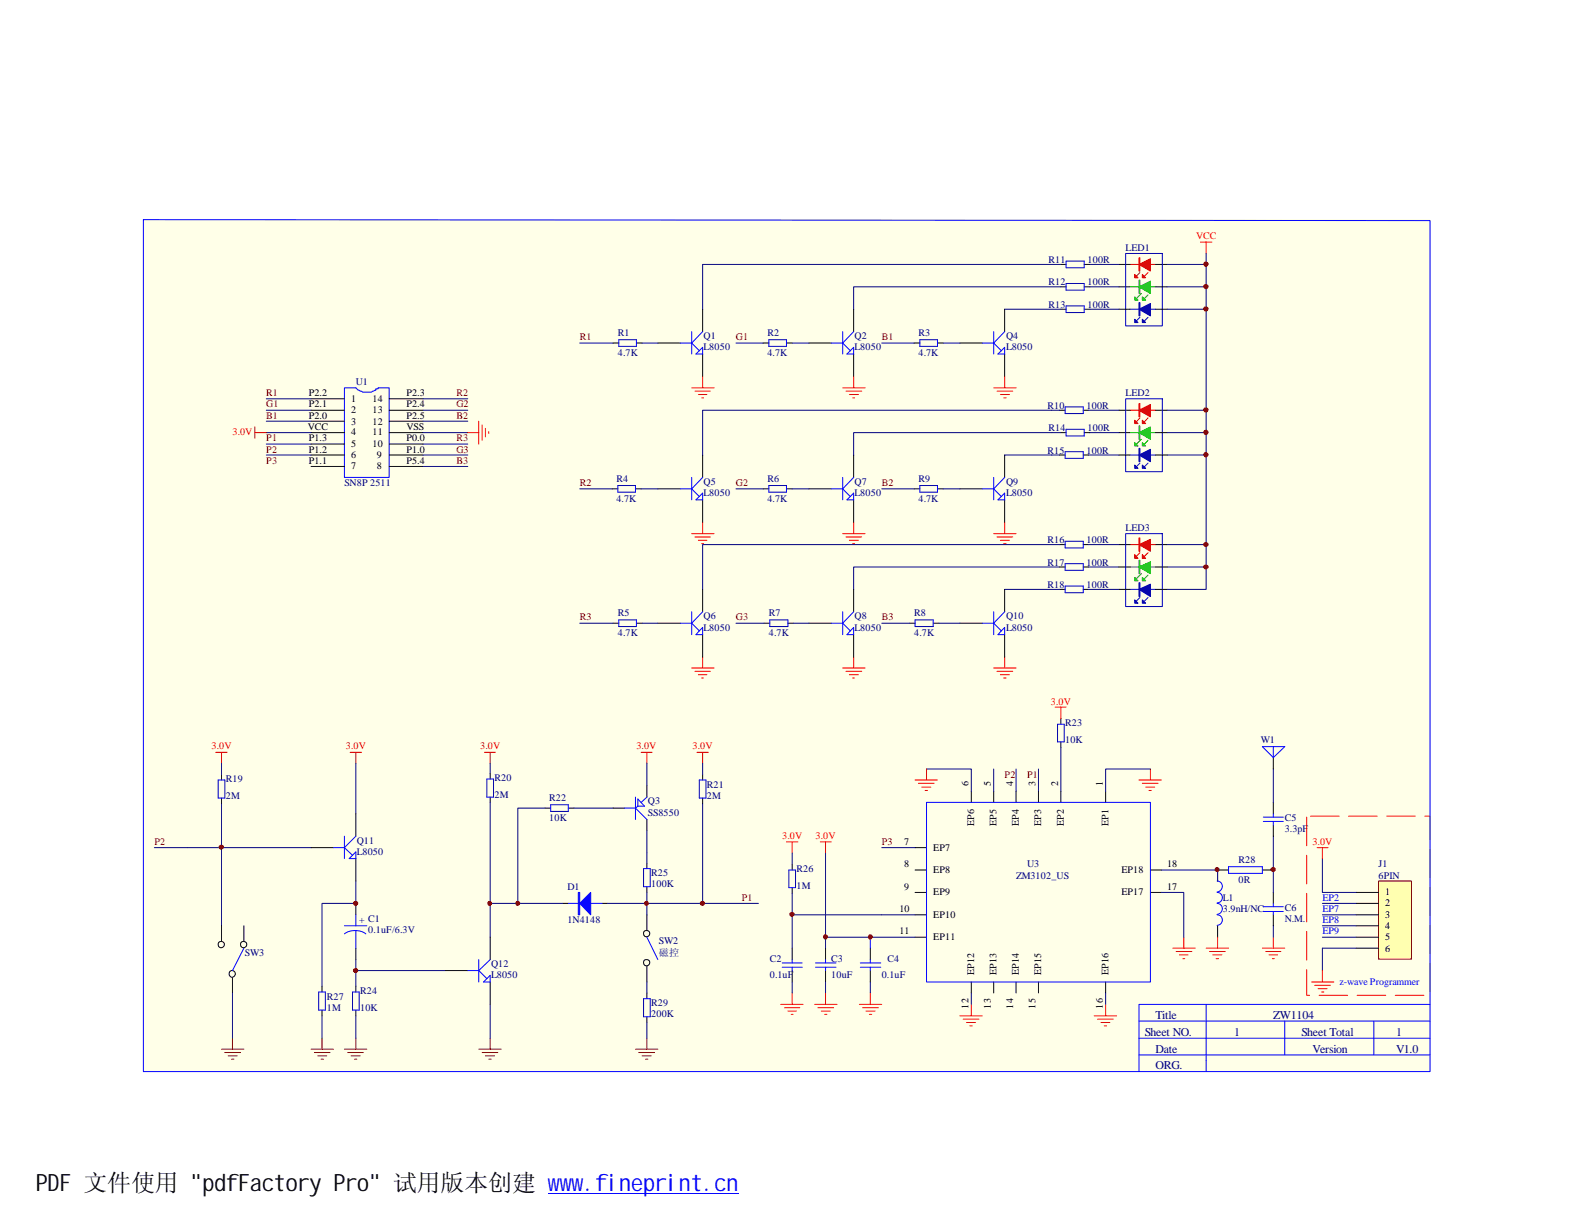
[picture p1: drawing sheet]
<svg xmlns="http://www.w3.org/2000/svg" width="279mm" height="216mm" viewBox="0 0 279 216" stroke-linecap="round" stroke-linejoin="round" font-family="sans-serif">
<path d="M25.5 39h228.6v151.3h-228.6z" fill="#ffffe8"/>
<g fill="none" stroke="#000" stroke-width=".18">
<path d="M188.6 127.7v1M188.6 131.8v1M226.3 134.6v2.1M140.8 153.6v1M140.8 157.7v1.1M162.6 150.6h2.1M162.6 154.6h2.1M162.6 158.6h2.1M172.6 140.6v2M176.6 140.6v2M180.6 140.6v2M184.6 140.6v2"/>
<path d="M188.6 140.6v2M196.5 140.6v2M204.5 154.6h1.9M204.5 158.6h1.9M218.4 154.6h-2v1.9M224.4 154.6h1.9M226.3 142.6v2M226.3 146.6v2M226.3 158.6v1.9M146.7 168.5v2M146.7 172.5v2M154.7 168.5v2"/>
<path d="M154.7 172.5v2M162.6 162.6h2.1M162.6 166.5h2.1M172.6 174.5v1.9M176.6 174.5v1.9M180.6 174.5v1.9M184.6 174.5v1.9M196.5 174.5v1.9M216.4 164.5v2M226.3 162.6v1.9"/>
</g>
<g fill="none" stroke="#00f" stroke-width=".18">
<path d="M188 128.7h1.1M188 131.8h1.1M224.4 132.7h3.9l-2 1.9zM226.3 132.7v1.9M140.2 154.6h1.2M140.2 157.7h1.2M164.7 142.6h39.8v31.9h-39.8zM216.3 158.6a.93 .93 0 0 1 1 .9 .93 .93 0 0 1-1 .9M216.3 156.5a.97 .97 0 0 1 1 1 .97 .97 0 0 1-1 1M218.4 154h6v1.2h-6zM224.5 146h3.6M224.5 145.2h3.6"/>
<path d="M226.3 144.6v.6M226.3 146v.6M144.9 171.9h3.7M144.9 171.1h3.7M146.7 170.5v.6M146.7 171.9v.6M152.9 171.9h3.6M152.9 171.1h3.6M154.7 166.5v2M154.7 170.5v.6M154.7 171.9v.6M216.3 162.6a.93 .93 0 0 1 1 .9 .93 .93 0 0 1-1 .9"/>
<path d="M216.3 160.5a.97 .97 0 0 1 1 1 .97 .97 0 0 1-1 1M224.5 162h3.6M224.5 161.1h3.6M226.3 160.5v.6M226.3 162v.6"/>
</g>
<g fill="none" stroke="#000080" stroke-width=".18">
<path d="M164.7 136.7h7.9v3.9M176.6 136.7v3.9M180.6 136.7v3.9M184.6 136.7v3.9M188.6 132.8v7.8M204.5 136.7h-8v3.9M226.3 136.7v5.9M146.7 151.6v14.9h15.9M206.4 158.6h4v7.9M206.4 154.6h10v1.9M226.3 148.6v10M156.7 162.6h5.9"/>
<path d="M172.6 176.4v2.1M196.5 176.4v2.1M226.3 164.5v2"/>
</g>
<g fill="none" stroke="#f00" stroke-width=".18">
<path d="M162.6 138.6h4M163.2 139.2h2.8M163.8 139.9h1.6M164.7 136.7v1.9M187.5 125.6h2M188.6 125.6v2.1M202.4 138.6h4M203 139.2h2.8M203.6 139.9h1.6M204.5 136.7v1.9M145.8 149.6h1.9M146.7 149.6v2"/>
<path d="M164.4 140.5h.4M204.2 140.5h.4M144.8 178.5h4M145.4 179.1h2.8M146 179.7h1.6M146.7 176.4v2.1M152.7 178.5h4M153.3 179.1h2.8M153.9 179.7h1.6M154.7 176.4v2.1M172.6 178.5v2M196.5 178.5v2"/>
<path d="M208.4 168.5h4M209 169.1h2.8M209.6 169.7h1.6M210.2 170.3h.4M210.4 166.5v2M214.4 168.5h4M215 169.1h2.8M215.6 169.7h1.6M216.2 170.3h.4M216.4 166.5v2M224.4 168.5h3.9M225 169.1h2.7"/>
<path d="M225.6 169.7h1.5M226.1 170.3h.4M226.3 166.5v2M146.6 180.3h.4M154.5 180.3h.4M170.6 180.5h4M171.2 181.1h2.8M171.8 181.7h1.6M172.4 182.3h.4M194.5 180.5h4M195.1 181.1h2.8M195.7 181.7h1.6"/>
<path d="M196.3 182.3h.4"/>
</g>
<path d="M188 128.7v3.1M189.1 128.7v3.1M140.2 154.6v3.1M141.4 154.6v3.1" fill="none" stroke="#0000bf" stroke-width=".18"/>
<path d="M245.1 156.6h5.8v13.8h-5.8z" fill="#ffffb0"/>
<g fill="none" stroke="#800000" stroke-width=".18">
<path d="M245 156.5h5.9v13.9h-5.9zM39.4 186.4h3.9M40 187h2.8M40.6 187.6h1.6M41.1 188.2h.5M41.3 184.5v1.9M55.3 186.4h4M55.9 187h2.8M56.5 187.6h1.6M57.1 188.2h.4M57.2 184.5v1.9M61.2 186.4h4"/>
<path d="M61.8 187h2.8M62.4 187.6h1.6M63 188.2h.4M63.2 184.5v1.9M85.1 186.4h4M85.7 187h2.8M86.3 187.6h1.6M86.9 188.2h.4M87.1 184.5v1.9M112.9 186.4h4M113.5 187h2.8M114.1 187.6h1.6"/>
<path d="M114.7 188.2h.4M115 184.5v1.9"/>
</g>
<g fill="none" stroke="#000" stroke-width=".18">
<path d="M124.9 54.9v4M151.7 54.9v4M178.6 54.9v4M188.6 51h.9M188.6 47h.9M188.6 54.9h.9M192.7 51h1M192.7 47h1M192.7 54.9h1M198.9 51h1.9M198.9 47h1.9M198.9 54.9h1.9"/>
<path d="M205.4 51h2M205.4 47h2M205.4 54.9h2M55.3 70.9h5.9M55.3 72.9h5.9M55.3 74.8h5.9M55.3 76.9h5.9M55.3 78.9h5.9M69.2 70.9h6M69.2 72.9h6M69.2 74.8h6M69.2 76.9h6"/>
<path d="M69.2 78.9h6M109 61h1M113.1 61h1M116.9 61h4M124.9 62.9v4M135.6 61h1.1M139.8 61h1M143.8 61h3.9M151.7 62.9v4M162.5 61h1M166.6 61h1M170.6 61h4"/>
<path d="M178.6 62.9v4M188.3 72.9h1M188.6 76.9h.9M192.5 72.9h1M192.7 76.9h1M198.9 72.9h1.9M198.9 76.9h1.9M205.4 72.9h2M205.4 76.9h2M55.3 80.9h5.9M55.3 82.9h5.9M69.2 80.9h6"/>
<path d="M69.2 82.9h6M108.8 86.9h1M112.9 86.9h1.1M116.9 86.9h4M124.9 80.9v3.9M124.9 88.8v4M135.6 86.9h1.1M139.8 86.9h1M143.8 86.9h3.9M151.7 80.9v3.9M151.7 88.8v4M162.5 86.9h1"/>
<path d="M166.6 86.9h1M170.6 86.9h4M178.6 80.9v3.9M178.6 88.8v4M188.3 80.9h1M188.3 96.8h1M192.5 80.9h1M192.5 96.8h1M198.9 80.9h1.9M198.9 96.8h1.9M205.4 80.9h2M205.4 96.8h2"/>
<path d="M109 110.7h1M113.1 110.7h1M116.9 110.7h4M124.9 104.7v4M124.9 112.8v4M135.8 110.7h1M140 110.7h1M143.8 110.7h3.9M151.7 104.7v4M151.7 112.8v4M161.7 110.7h.9M165.9 110.7h1"/>
<path d="M170.6 110.7h4M178.6 104.7v4M178.6 112.8v4M188.3 100.8h1M188.3 104.7h1M192.5 100.8h1M192.5 104.7h1M198.9 100.8h1.9M198.9 104.7h1.9M205.4 100.8h2M205.4 104.7h2M39.4 137.7v.9"/>
<path d="M87.1 137.4v1M115 139.6v2M124.9 137.7v.9M39.4 141.8v1M55.3 150.6h4M63.2 144.6v4M63.2 152.6v3.9M87.1 141.6v1M96.9 143.6h1M101 143.6h1M109 143.6h2M115 145.6v2"/>
<path d="M115 153.4v.9M115 157.6v1M124.9 141.8v1M241 158.6h4M39.4 164.5v2.8M41.3 173.7v2.7M43.3 164.5v2.8M57.2 175.3v1M57.2 179.5v1M63.2 160.5v2.1M63.2 168.5v2M63.2 175.3v1"/>
<path d="M63.2 179.5v1M79.2 172.5h3.9M87.1 166.5v4M87.1 174.5v4M100 160.5h1M107 160.5h.9M115 162.6v2.8M115 171.7v2.8M115 176.4v1.1M140.8 168.5v2M140.8 172.5v2M241 160.5h4"/>
<path d="M241 162.6h4M241 164.5h4M241 166.5h4M241 168.5h4M115 180.7v1"/>
<circle cx="39.3" cy="167.8" r=".57"/>
<circle cx="41.2" cy="173" r=".58"/>
<circle cx="43.3" cy="167.8" r=".57"/>
<circle cx="114.9" cy="171.1" r=".57"/>
<circle cx="114.9" cy="165.9" r=".57"/>
</g>
<g fill="none" stroke="#000080" stroke-width=".18">
<path d="M178.6 54.9h10M188.6 51h-36.9v3.9M188.6 47h-63.7v7.9M193.7 54.9h5.2M193.7 47h5.2M193.7 51h5.2M214.4 45v2h-7M214.4 47v4h-7M214.4 51v3.9h-7M214.4 54.9v49.8h-7M47.3 70.9h8M47.3 72.9h8"/>
<path d="M47.3 74.8h8M47.3 76.9h8M47.3 78.9h8M75.2 70.9h7.9M75.2 72.9h7.9M75.2 74.8h7.9M75.2 76.9h7.9M75.2 78.9h7.9M103 61h6M114.1 61h2.8M130.8 61h4.8M140.8 61h3"/>
<path d="M156.7 61h5.8M167.6 61h3M188.3 72.9h-63.4v8M188.6 76.9h-36.9v4M193.5 72.9h5.4M193.7 76.9h5.2M207.4 72.9h7M207.4 76.9h7M47.3 80.9h8M75.2 80.9h7.9M75.2 82.9h7.9M103 86.9h5.8"/>
<path d="M114 86.9h2.9M130.8 86.9h4.8M140.8 86.9h3M156.7 86.9h5.8M167.6 86.9h3M178.6 80.9h9.7M188.3 96.8h-63.4v7.9M193.5 80.9h5.4M193.5 96.8h5.4M207.4 80.9h7M207.4 96.8h7M103 110.7h6"/>
<path d="M114.1 110.7h2.8M130.8 110.7h5M141 110.7h2.8M156.7 110.7h5M166.9 110.7h3.7M178.6 104.7h9.7M188.3 100.8h-36.6v3.9M193.5 104.7h5.4M193.5 100.8h5.4M207.4 100.8h7M39.4 135.6v2.1M63.2 135.6v9"/>
<path d="M87.1 135.6v1.8M115 135.6v4M124.9 135.6v2.1M27.4 150.6h27.9M39.4 142.8v21.7M63.2 156.5v4h-6v14.8M87.1 142.6v23.9M96.9 143.6h-4.9v16.9M102 143.6h7M115 158.6v1.9h-7.1M115 147.6v5.8M124.9 142.8v17.7h-9.9v2.1"/>
<path d="M140.8 151.6v2M140.8 158.8v9.7M156.7 150.6h5.9M235 152.6v6h6M41.3 176.4v8.1M63.2 170.5v4.8M63.2 172.5h16M87.1 160.5h12.9M87.1 178.5v6M115 174.5v1.9M124.9 160.5h9.9M140.8 162.6h15.9"/>
<path d="M140.8 174.5v1.9M146.7 166.5v2M146.7 174.5v1.9M154.7 174.5v1.9M235 160.5h6M235 162.6h6M235 164.5h6M235 166.5h6M241 168.5h-6v4M57.2 180.5v4M63.2 180.5v4M115 181.7v2.8"/>
</g>
<g fill="none" stroke="#f00" stroke-width=".18">
<path d="M213.4 43h2M214.4 43v2M83.1 76.9h2M85.1 74.8v4.1M85.7 75.5v2.7M86.3 76.1v1.5M86.9 76.7v.3M122.9 68.9h4M123.5 69.5h2.7M124.1 70.1h1.5M124.7 70.7h.4M124.9 66.9v2"/>
<path d="M149.8 68.9h4M150.4 69.5h2.8M151 70.1h1.6M151.6 70.7h.3M151.7 66.9v2M176.6 68.9h4M177.2 69.5h2.8M177.8 70.1h1.6M178.4 70.7h.4M178.6 66.9v2M122.9 94.8h4M123.5 95.4h2.7"/>
<path d="M124.1 96h1.5M124.7 96.6h.4M124.9 92.8v2M149.8 94.8h4M150.4 95.4h2.8M151 96h1.6M151.6 96.6h.3M151.7 92.8v2M176.6 94.8h4M177.2 95.4h2.8M177.8 96h1.6M178.4 96.6h.4"/>
<path d="M178.6 92.8v2M122.9 118.7h4M123.5 119.3h2.7M124.1 119.9h1.5M124.9 116.8v1.9M149.8 118.7h4M150.4 119.3h2.8M151 119.9h1.6M151.7 116.8v1.9M176.6 118.7h4M177.2 119.3h2.8M177.8 119.9h1.6"/>
<path d="M178.6 116.8v1.9M124.7 120.5h.4M151.6 120.5h.3M178.4 120.5h.4M139.8 149.6h2M140.8 149.6v2M234.1 150.6h2M235 150.6v2M138.8 178.5h3.9M139.4 179.1h2.8M140 179.7h1.6M140.8 176.4v2.1"/>
<path d="M233.1 174.5h4M233.7 175.1h2.8M234.3 175.7h1.6M234.9 176.3h.4M235 172.5v2M140.6 180.3h.4"/>
</g>
<path d="M232.2 145.2v31.7h22v-31.9h-22" fill="none" stroke="#f00" stroke-width=".18" stroke-dasharray="5.1 1.7"/>
<g fill="none" stroke="#00f" stroke-width=".18">
<path d="M25.5 39l228.7 .2v151.2h-228.7zM122.9 58.9v4M124.9 58.9l-2 2.1M149.8 58.9v4M151.7 58.9l-1.9 2.1M176.6 58.9v4M178.6 58.9l-2 2.1M189.5 46.4v1.2M189.5 50.4v1.2M189.5 54.4v1.1M192.7 46.4v1.2M192.7 50.4v1.2"/>
<path d="M192.7 54.4v1.1M61.2 68.9h2l.5 .4 .7 .4h1.6l.8-.4v-.2h.4v-.2h2v15.9h-8zM110 60.4v1.2M113.1 60.4v1.2M120.9 61h2M122.9 61l1.4 1.3M124.9 61.7v1.2h-1.2zM136.7 60.4v1.2M139.8 60.4v1.2M147.7 61h2.1M149.8 61l1.3 1.3M151.7 61.7v1.2h-1.2z"/>
<path d="M163.5 60.4v1.2M166.6 60.4v1.2M174.6 61h2M176.6 61l1.4 1.3M177.4 62.9l1.2-1.2v1.2zM189.3 72.3v1.2M189.5 76.3v1.2M192.5 72.3v1.2M192.7 76.3v1.2M109.8 86.3v1.2M112.9 86.3v1.2M120.9 86.9h2"/>
<path d="M122.9 84.8v4M122.9 86.9l1.4 1.3M124.9 87.6v1.2h-1.2zM124.9 84.8l-2 2.1M136.7 86.3v1.2M139.8 86.3v1.2M147.7 86.9h2.1M149.8 84.8v4M149.8 86.9l1.3 1.3M151.7 87.6v1.2h-1.2zM151.7 84.8l-1.9 2.1M163.5 86.3v1.2"/>
<path d="M166.6 86.3v1.2M174.6 86.9h2M176.6 84.8v4M176.6 86.9l1.4 1.3M178.6 87.6v1.2h-1.2zM178.6 84.8l-2 2.1M189.3 80.3v1.1M189.3 96.2v1.2M192.5 80.3v1.1M192.5 96.2v1.2M110 110.2v1.1M113.1 110.2v1.1"/>
<path d="M120.9 110.7h2M122.9 108.7v4.1M122.9 110.7l1.4 1.4M124.9 111.5v1.3h-1.2zM124.9 108.7l-2 2M136.8 110.2v1.1M140 110.2v1.1M147.7 110.7h2.1M149.8 108.7v4.1M149.8 110.7l1.3 1.4M151.7 111.5v1.3h-1.2zM151.7 108.7l-1.9 2"/>
<path d="M162.6 110.2v1.1M165.9 110.2v1.1M174.6 110.7h2M176.6 108.7v4.1M176.6 110.7l1.4 1.4M178.6 111.5v1.3h-1.2zM178.6 108.7l-2 2M189.3 100.2v1.1M189.3 104.1v1.2M192.5 100.2v1.1M192.5 104.1v1.2M38.8 138.6h1.2"/>
<path d="M86.5 138.4h1.2M124.3 138.6h1.2M38.8 141.8h1.2M59.3 150.6h1.9M61.2 150.6l1.5 1.4M61.2 148.6v4M63.2 151.4v1.2h-1.1zM63.2 148.6l-2 2M86.5 141.6h1.2M97.9 143v1.2M101 143v1.2M111 143.6h1.9"/>
<path d="M112.9 141.6v4M112.9 143.6l2.1 2M113.4 142l1.2 1.3h-1.2zM113.4 143.3l-.5 .3M114.4 157.6h1.2M114.4 154.3h1.2M115 141.6l-1 1M124.3 141.8h1.2M43.3 168.5l-2 4M56.6 176.3h1.2M56.6 179.5h1.2M61.2 165.9a3.4 3.4 0 0 1 3.8 0"/>
<path d="M61.2 164.5h4M62.7 176.3h1.1M62.7 179.5h1.1M63.2 162.6v1.9M63.2 165.4v3.1M83.1 172.5h2M85.1 172.5l1.4 1.4M85.1 170.5v4M85.9 174.5l1.2-1.2v1.2zM87.1 170.5l-2 2M101 160.5h6M114.4 177.5h1.2"/>
<path d="M115 166.5l1.9 4M139 171.9h3.6M139 171.1h3.6M140.8 170.5v.6M140.8 171.9v.6M214.4 178.5v11.9M254.2 178.5h-51.8v11.9M114.4 180.7h1.2M202.4 187.5h51.8M202.4 184.5h51.8M202.4 181.4h51.8M228.3 181.4v6.1"/>
<path d="M244.2 181.4v6.1M97.4 212.1h33.8"/>
</g>
<g fill="none" stroke="#0000bf" stroke-width=".18">
<path d="M189.5 46.4h3.2M189.5 47.6h3.2M189.5 50.4h3.2M189.5 51.6h3.2M189.5 54.4h3.2M189.5 55.5h3.2M200.1 45h6.5v12.9h-6.5zM200.8 54.9h4.6M202.6 56.4l-.8 .8M204 56.4l-.7 .8M110 60.4h3.1M110 61.6h3.1"/>
<path d="M136.7 60.4h3.1M136.7 61.6h3.1M163.5 60.4h3.1M163.5 61.6h3.1M189.3 72.3h3.2M189.3 73.5h3.2M189.5 76.3h3.2M189.5 77.5h3.2M200.1 70.9h6.5v12.9h-6.5zM109.8 86.3h3.1M109.8 87.5h3.1M136.7 86.3h3.1"/>
<path d="M136.7 87.5h3.1M163.5 86.3h3.1M163.5 87.5h3.1M189.3 80.3h3.2M189.3 81.4h3.2M189.3 96.2h3.2M189.3 97.4h3.2M200.1 94.8h6.5v13h-6.5zM200.8 80.9h4.6M202.6 82.3l-.8 .8M204 82.3l-.7 .8M110 110.2h3.1"/>
<path d="M110 111.3h3.1M136.8 110.2h3.2M136.8 111.3h3.2M162.6 110.2h3.3M162.6 111.3h3.3M189.3 100.2h3.2M189.3 101.3h3.2M189.3 104.1h3.2M189.3 105.3h3.2M200.8 104.7h4.6M202.6 106.2l-.8 .7M204 106.2l-.7 .7"/>
<path d="M38.8 138.6v3.2M40 138.6v3.2M86.5 138.4v3.2M87.7 138.4v3.2M124.3 138.6v3.2M125.5 138.6v3.2M97.9 144.2h3.1M97.9 143h3.1M114.4 154.3v3.3M115.6 154.3v3.3M56.6 176.3v3.2M57.8 176.3v3.2"/>
<path d="M62.7 176.3v3.2M63.8 176.3v3.2M114.4 177.5v3.2M115.6 177.5v3.2"/>
</g>
<g fill="none" stroke="#bf0000" stroke-width=".18">
<path d="M200.8 47h4.6M202.6 48.4l-.8 .8M204 48.4l-.7 .8M45.3 75.9v2M45.3 76.9h2M200.8 72.9h4.6M202.6 74.3l-.8 .8M204 74.3l-.7 .8M200.8 96.8h4.6M202.6 98.2l-.8 .8M204 98.2l-.7 .8M38.4 133.7h2"/>
<path d="M39.4 133.7v1.9M62.2 133.7h2.1M63.2 133.7v1.9M86.1 133.7h2M87.1 133.7v1.9M114 133.7h1.9M115 133.7v1.9M123.9 133.7h2M124.9 133.7v1.9"/>
</g>
<g fill="#00f" stroke="#00f" stroke-width=".18">
<path d="M102.8 158.6h.2v4h-.2z" fill-rule="evenodd"/>
<path d="M103 160.5l2-1.9v4z" fill-rule="evenodd"/>
</g>
<g fill="#bf0000" stroke="#bf0000" stroke-width=".18">
<path d="M202.4 47l2.1-1v2.2z" fill-rule="evenodd"/>
<path d="M202.4 45.8h.2v2.4h-.2z" fill-rule="evenodd"/>
<path d="M201.7 48.8l.6 .6h-.6z" fill-rule="evenodd"/>
<path d="M203 48.8l.6 .6h-.6z" fill-rule="evenodd"/>
<path d="M202.4 72.9l2.1-1v2.2z" fill-rule="evenodd"/>
<path d="M202.4 71.7h.2v2.4h-.2z" fill-rule="evenodd"/>
<path d="M201.7 74.7l.6 .6h-.6z" fill-rule="evenodd"/>
<path d="M203 74.7l.6 .6h-.6z" fill-rule="evenodd"/>
<path d="M202.4 96.8l2.1-1v2.2z" fill-rule="evenodd"/>
<path d="M202.4 95.6h.2v2.4h-.2z" fill-rule="evenodd"/>
<path d="M201.7 98.6l.6 .6h-.6z" fill-rule="evenodd"/>
<path d="M203 98.6l.6 .6h-.6z" fill-rule="evenodd"/>
</g>
<path d="M200.8 51h4.6M202.9 52.2l-.9 .8M204 52.4l-.7 .8M200.8 76.9h4.6M202.9 78.1l-.9 .8M204 78.2l-.7 .9M200.8 100.8h4.6M202.9 101.9l-.9 .9M204 102.2l-.7 .8" fill="none" stroke="#00bf00" stroke-width=".18"/>
<g fill="#00bf00" stroke="#00bf00" stroke-width=".18">
<path d="M202.4 51l2.1-1v2.2z" fill-rule="evenodd"/>
<path d="M202.4 49.8h.2v2.4h-.2z" fill-rule="evenodd"/>
<path d="M201.7 52.7l.6 .6h-.6z" fill-rule="evenodd"/>
<path d="M203 52.7l.6 .6h-.6z" fill-rule="evenodd"/>
<path d="M202.4 76.9l2.1-1v2.2z" fill-rule="evenodd"/>
<path d="M202.4 75.7h.2v2.4h-.2z" fill-rule="evenodd"/>
<path d="M201.7 78.7l.6 .5h-.6z" fill-rule="evenodd"/>
<path d="M203 78.7l.6 .5h-.6z" fill-rule="evenodd"/>
<path d="M202.4 100.8l2.1-1v2.1z" fill-rule="evenodd"/>
<path d="M202.4 99.6h.2v2.3h-.2z" fill-rule="evenodd"/>
<path d="M201.7 102.6l.6 .6h-.6z" fill-rule="evenodd"/>
<path d="M203 102.6l.6 .6h-.6z" fill-rule="evenodd"/>
</g>
<g fill="#0000bf" stroke="#0000bf" stroke-width=".18">
<path d="M202.4 54.9l2.1-1v2.2z" fill-rule="evenodd"/>
<path d="M202.4 53.8h.2v2.3h-.2z" fill-rule="evenodd"/>
<path d="M201.7 56.7l.6 .6h-.6z" fill-rule="evenodd"/>
<path d="M203 56.7l.6 .6h-.6z" fill-rule="evenodd"/>
<path d="M202.4 80.9l2.1-1.1v2.2z" fill-rule="evenodd"/>
<path d="M202.4 79.7h.2v2.3h-.2z" fill-rule="evenodd"/>
<path d="M201.7 82.6l.6 .6h-.6z" fill-rule="evenodd"/>
<path d="M203 82.6l.6 .6h-.6z" fill-rule="evenodd"/>
<path d="M202.4 104.7l2.1-.9v2.2z" fill-rule="evenodd"/>
<path d="M202.4 103.5h.2v2.5h-.2z" fill-rule="evenodd"/>
<path d="M201.7 106.6l.6 .6h-.6z" fill-rule="evenodd"/>
<path d="M203 106.6l.6 .6h-.6z" fill-rule="evenodd"/>
</g>
<g fill="#800000" stroke="#800000" stroke-width=".18">
<circle cx="214.3" cy="46.9" r=".38"/>
<circle cx="214.3" cy="50.9" r=".38"/>
<circle cx="214.3" cy="54.9" r=".38"/>
<circle cx="214.3" cy="96.8" r=".37"/>
<circle cx="214.3" cy="100.7" r=".37"/>
<circle cx="214.3" cy="80.8" r=".38"/>
<circle cx="214.3" cy="76.8" r=".38"/>
<circle cx="214.3" cy="72.8" r=".38"/>
<circle cx="216.3" cy="154.5" r=".35"/>
<circle cx="146.7" cy="166.5" r=".36"/>
<circle cx="154.7" cy="166.5" r=".36"/>
<circle cx="226.3" cy="154.5" r=".37"/>
<circle cx="140.8" cy="162.5" r=".37"/>
<circle cx="39.3" cy="150.5" r=".37"/>
<circle cx="63.2" cy="160.5" r=".37"/>
<circle cx="63.2" cy="172.5" r=".37"/>
<circle cx="92" cy="160.5" r=".35"/>
<circle cx="87" cy="160.5" r=".35"/>
<circle cx="114.9" cy="160.5" r=".35"/>
<circle cx="124.9" cy="160.5" r=".37"/>
</g>
<text font-size="4.2" x="6.3" y="211.7">PDF 文件使用 &quot;pdfFactory Pro&quot; 试用版本创建 www.fineprint.cn</text>
<g font-size="2.1" fill="#000080">
<text x="203.5" y="184.1">Sheet NO.</text>
<text x="205.4" y="181">Title</text>
<text x="219.4" y="184.1">1</text>
<text x="226.3" y="181">ZW1104</text>
<text x="231.3" y="184.1">Sheet Total</text>
<text x="248.2" y="184.1">1</text>
<text x="205.4" y="187">Date</text>
<text x="205.4" y="190">ORG.</text>
<text x="233.3" y="187">Version</text>
<text x="248.2" y="187">V1.0</text>
</g>
<g font-size="1.8" fill="#000080">
<text x="186.4" y="46.7">R11</text>
<text x="193.3" y="46.7">100R</text>
<text x="200.1" y="44.5">LED1</text>
<text x="186.4" y="50.7">R12</text>
<text x="193.3" y="50.7">100R</text>
<text x="109.8" y="59.7">R1</text>
<text x="136.4" y="59.7">R2</text>
<text x="163.2" y="59.7">R3</text>
<text x="186.4" y="54.7">R13</text>
<text x="193.3" y="54.7">100R</text>
<text x="109.8" y="63.2">4.7K</text>
<text x="125.1" y="60.3">Q1</text>
<text x="125.1" y="62.2">L8050</text>
<text x="136.4" y="63.2">4.7K</text>
<text x="151.9" y="60.3">Q2</text>
<text x="151.9" y="62.2">L8050</text>
<text x="163.2" y="63.2">4.7K</text>
<text x="178.8" y="60.3">Q4</text>
<text x="178.8" y="62.2">L8050</text>
<text x="63.2" y="68.4">U1</text>
<text x="200.1" y="70.4">LED2</text>
<text x="186.2" y="72.6">R10</text>
<text x="186.4" y="76.6">R14</text>
<text x="193.1" y="72.6">100R</text>
<text x="193.3" y="76.6">100R</text>
<text x="186.2" y="80.6">R15</text>
<text x="193.1" y="80.6">100R</text>
<text x="61.2" y="86.4">SN8P 2511</text>
<text x="109.6" y="85.6">R4</text>
<text x="109.6" y="89.2">4.7K</text>
<text x="125.1" y="86.2">Q5</text>
<text x="125.1" y="88.1">L8050</text>
<text x="136.4" y="85.6">R6</text>
<text x="136.4" y="89.2">4.7K</text>
<text x="151.9" y="86.2">Q7</text>
<text x="151.9" y="88.1">L8050</text>
<text x="163.2" y="85.6">R9</text>
<text x="163.2" y="89.2">4.7K</text>
<text x="178.8" y="86.2">Q9</text>
<text x="178.8" y="88.1">L8050</text>
<text x="200.1" y="94.3">LED3</text>
<text x="186.2" y="96.5">R16</text>
<text x="186.2" y="100.5">R17</text>
<text x="193.1" y="96.5">100R</text>
<text x="193.1" y="100.5">100R</text>
<text x="186.2" y="104.5">R18</text>
<text x="193.1" y="104.5">100R</text>
<text x="109.8" y="109.5">R5</text>
<text x="109.8" y="113">4.7K</text>
<text x="125.1" y="110.1">Q6</text>
<text x="125.1" y="112.1">L8050</text>
<text x="136.7" y="109.5">R7</text>
<text x="136.7" y="113">4.7K</text>
<text x="151.9" y="110.1">Q8</text>
<text x="151.9" y="112.1">L8050</text>
<text x="162.5" y="109.5">R8</text>
<text x="162.5" y="113">4.7K</text>
<text x="178.8" y="110.1">Q10</text>
<text x="178.8" y="112.1">L8050</text>
<text x="189.3" y="129">R23</text>
<text x="189.3" y="132">10K</text>
<text x="224.1" y="132">W1</text>
<text x="40.1" y="138.9">R19</text>
<text x="40.1" y="142">2M</text>
<text x="87.9" y="138.8">R20</text>
<text x="87.9" y="141.7">2M</text>
<text x="97.6" y="142.3">R22</text>
<text x="115.1" y="142.9">Q3</text>
<text x="125.6" y="140">R21</text>
<text x="125.6" y="142">2M</text>
<text x="63.4" y="149.9">Q11</text>
<text x="97.6" y="146">10K</text>
<text x="115.1" y="144.9">SS8550</text>
<text x="228.3" y="146">C5</text>
<text x="228.3" y="147.9">3.3pF</text>
<text x="63.4" y="151.9">L8050</text>
<text x="115.7" y="155.7">R25</text>
<text x="141.6" y="154.9">R26</text>
<text x="182.5" y="154.1">U3</text>
<text x="220.1" y="153.3">R28</text>
<text x="245" y="154.1">J1</text>
<text x="100.8" y="158.1">D1</text>
<text x="115.7" y="157.6">100K</text>
<text x="141.6" y="157.9">1M</text>
<text x="180.6" y="156.1">ZM3102_US</text>
<text x="217.3" y="160.1">L1</text>
<text x="220.1" y="156.9">0R</text>
<text x="228.3" y="161.9">C6</text>
<text x="245" y="156.1">6PIN</text>
<text x="63.8" y="164.1">+ C1</text>
<text x="65.4" y="165.9">0.1uF/6.3V</text>
<text x="100.8" y="164.1">1N4148</text>
<text x="117.1" y="167.8">SW2</text>
<text x="217.3" y="162.1">3.9nH/NC</text>
<text x="228.3" y="163.8">N.M.</text>
<text x="43.5" y="169.8">SW3</text>
<text x="87.3" y="171.9">Q12</text>
<text x="87.3" y="173.8">L8050</text>
<text x="117.1" y="169.8">磁控</text>
<text x="136.8" y="170.9">C2</text>
<text x="136.8" y="173.8">0.1uF</text>
<text x="147.7" y="170.9">C3</text>
<text x="147.7" y="173.8">10uF</text>
<text x="156.7" y="173.8">0.1uF</text>
<text x="157.7" y="170.9">C4</text>
<text x="58.1" y="177.6">R27</text>
<text x="58.1" y="179.6">1M</text>
<text x="64" y="176.6">R24</text>
<text x="64" y="179.6">10K</text>
<text x="115.7" y="178.8">R29</text>
<text x="115.7" y="180.8">200K</text>
</g>
<g font-size="1.8" fill="#f00">
<text x="212.6" y="42.5">VCC</text>
<text x="186.8" y="125.2">3.0V</text>
<text x="139" y="149.1">3.0V</text>
<text x="144.9" y="149.1">3.0V</text>
<text x="233.3" y="150.1">3.0V</text>
</g>
<g font-size="1.8" fill="#800000">
<text x="103" y="60.5">R1</text>
<text x="130.8" y="60.5">G1</text>
<text x="156.7" y="60.5">B1</text>
<text x="47.3" y="70.4">R1</text>
<text x="81.1" y="70.4">R2</text>
<text x="47.3" y="72.4">G1</text>
<text x="47.3" y="74.4">B1</text>
<text x="81.1" y="72.4">G2</text>
<text x="81.1" y="74.4">B2</text>
<text x="47.3" y="82.4">P3</text>
<text x="47.3" y="78.4">P1</text>
<text x="47.3" y="80.4">P2</text>
<text x="81.1" y="78.4">R3</text>
<text x="81.1" y="80.4">G3</text>
<text x="81.1" y="82.4">B3</text>
<text x="103" y="86.4">R2</text>
<text x="130.8" y="86.4">G2</text>
<text x="156.7" y="86.4">B2</text>
<text x="103" y="110.2">R3</text>
<text x="130.8" y="110.2">G3</text>
<text x="156.7" y="110.2">B3</text>
<text x="178.6" y="138.2">P2</text>
<text x="182.5" y="138.2">P1</text>
<text x="27.4" y="150.1">P2</text>
<text x="156.7" y="150.1">P3</text>
<text x="131.8" y="160.1">P1</text>
</g>
<g font-size="1.8">
<text x="54.9" y="70.4">P2.2</text>
<text x="62.4" y="71.5">1</text>
<text x="66.2" y="71.5">14</text>
<text x="72.2" y="70.4">P2.3</text>
<text x="54.7" y="76.4">VCC</text>
<text x="54.9" y="72.4">P2.1</text>
<text x="54.9" y="74.4">P2.0</text>
<text x="62.4" y="73.4">2</text>
<text x="62.4" y="75.4">3</text>
<text x="62.4" y="77.4">4</text>
<text x="66.2" y="77.4">11</text>
<text x="66.2" y="75.4">12</text>
<text x="66.2" y="73.4">13</text>
<text x="72.2" y="76.4">VSS</text>
<text x="72.2" y="74.4">P2.5</text>
<text x="72.2" y="72.4">P2.4</text>
<text x="54.9" y="78.4">P1.3</text>
<text x="54.9" y="80.4">P1.2</text>
<text x="54.9" y="82.4">P1.1</text>
<text x="62.4" y="79.4">5</text>
<text x="62.4" y="81.4">6</text>
<text x="62.4" y="83.4">7</text>
<text x="66.2" y="79.4">10</text>
<text x="67" y="83.4">8</text>
<text x="67" y="81.4">9</text>
<text x="72.2" y="82.4">P5.4</text>
<text x="72.2" y="80.4">P1.0</text>
<text x="72.2" y="78.4">P0.0</text>
<text x="172.1" y="139.6" transform="rotate(-90 172.1 139.6)">6</text>
<text x="176.1" y="139.6" transform="rotate(-90 176.1 139.6)">5</text>
<text x="180.1" y="139.6" transform="rotate(-90 180.1 139.6)">4</text>
<text x="184.1" y="139.6" transform="rotate(-90 184.1 139.6)">3</text>
<text x="188" y="139.6" transform="rotate(-90 188 139.6)">2</text>
<text x="196" y="139.6" transform="rotate(-90 196 139.6)">1</text>
<text x="173.1" y="146.8" transform="rotate(-90 173.1 146.8)">EP6</text>
<text x="177.1" y="146.8" transform="rotate(-90 177.1 146.8)">EP5</text>
<text x="181.1" y="146.8" transform="rotate(-90 181.1 146.8)">EP4</text>
<text x="185.1" y="146.8" transform="rotate(-90 185.1 146.8)">EP3</text>
<text x="189.1" y="146.8" transform="rotate(-90 189.1 146.8)">EP2</text>
<text x="197" y="146.8" transform="rotate(-90 197 146.8)">EP1</text>
<text x="160.7" y="150.1">7</text>
<text x="160.7" y="154.1">8</text>
<text x="165.9" y="151.1">EP7</text>
<text x="165.9" y="155.1">EP8</text>
<text x="199.3" y="155.1">EP18</text>
<text x="207.4" y="154.1">18</text>
<text x="160.7" y="158.1">9</text>
<text x="165.9" y="159.1">EP9</text>
<text x="199.3" y="159.1">EP17</text>
<text x="207.4" y="158.1">17</text>
<text x="246.2" y="159.1">1</text>
<text x="246.2" y="161">2</text>
<text x="159.9" y="162.1">10</text>
<text x="159.9" y="166">11</text>
<text x="165.9" y="163.1">EP10</text>
<text x="165.9" y="167">EP11</text>
<text x="246.2" y="163.1">3</text>
<text x="246.2" y="165.1">4</text>
<text x="246.2" y="167">5</text>
<text x="173.1" y="173.3" transform="rotate(-90 173.1 173.3)">EP12</text>
<text x="177.1" y="173.3" transform="rotate(-90 177.1 173.3)">EP13</text>
<text x="181.1" y="173.3" transform="rotate(-90 181.1 173.3)">EP14</text>
<text x="185.1" y="173.3" transform="rotate(-90 185.1 173.3)">EP15</text>
<text x="197" y="173.3" transform="rotate(-90 197 173.3)">EP16</text>
<text x="246.2" y="169.1">6</text>
<text x="172.1" y="179.2" transform="rotate(-90 172.1 179.2)">12</text>
<text x="176.1" y="179.2" transform="rotate(-90 176.1 179.2)">13</text>
<text x="180.1" y="179.2" transform="rotate(-90 180.1 179.2)">14</text>
<text x="184.1" y="179.2" transform="rotate(-90 184.1 179.2)">15</text>
<text x="196" y="179.2" transform="rotate(-90 196 179.2)">16</text>
</g>
<g font-size="1.8" fill="#bf0000">
<text x="41.3" y="77.4">3.0V</text>
<text x="37.6" y="133.2">3.0V</text>
<text x="61.5" y="133.2">3.0V</text>
<text x="85.3" y="133.2">3.0V</text>
<text x="113.1" y="133.2">3.0V</text>
<text x="123.1" y="133.2">3.0V</text>
</g>
<g font-size="1.8" fill="#00f">
<text x="235" y="160.1">EP2</text>
<text x="235" y="162.1">EP7</text>
<text x="235" y="164.1">EP8</text>
<text x="235" y="166">EP9</text>
<text x="238.1" y="175">z-wave Programmer</text>
</g>
</svg>
